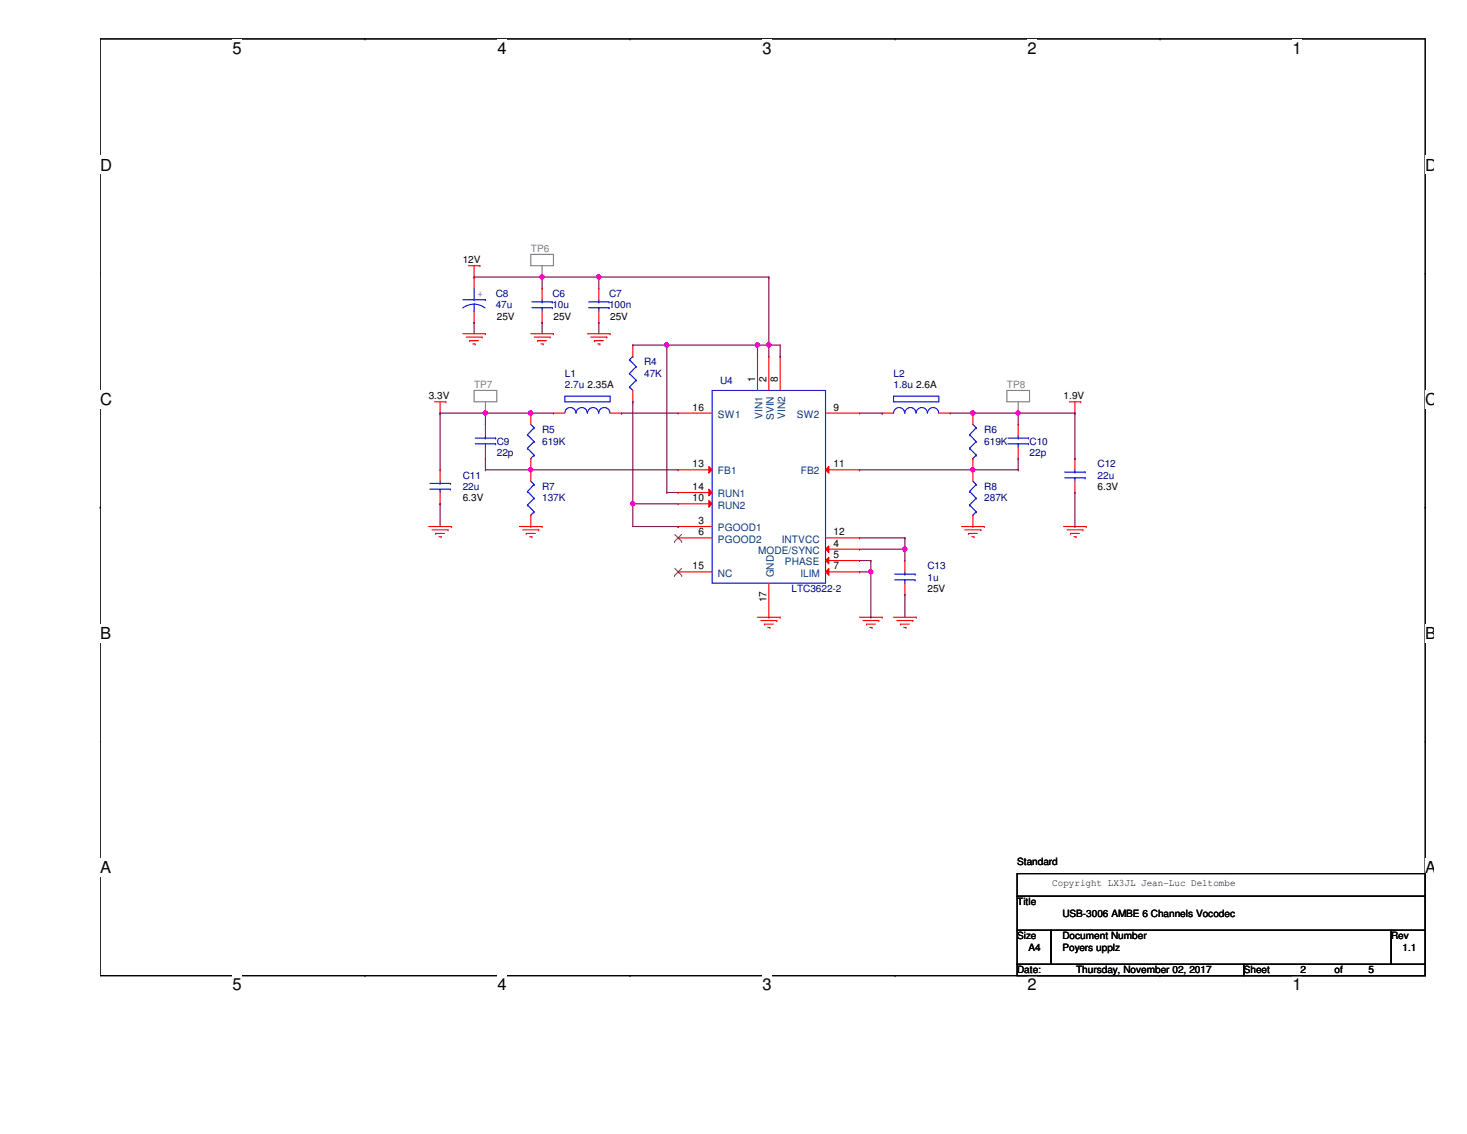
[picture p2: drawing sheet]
<svg xmlns="http://www.w3.org/2000/svg" width="279mm" height="216mm" viewBox="0 0 279 216" stroke-linecap="round" stroke-linejoin="round" font-family="sans-serif">
<path d="M19.1 7.4h252.3v178.4h-252.3z" fill="none" stroke="#000" stroke-width=".21"/>
<g fill="#fff">
<path d="M44.3 7.4h1.7v3.5h-1.7z"/>
<path d="M44.3 185.8h1.7v3.4h-1.7z"/>
</g>
<path d="M69.5 7.4h.1M69.5 185.8h.1" fill="none" stroke="#000" stroke-width=".21"/>
<g fill="#fff">
<path d="M94.7 7.4h1.8v3.5h-1.8z"/>
<path d="M94.7 185.8h1.8v3.4h-1.8z"/>
</g>
<path d="M120 7.4h.1M120 185.8h.1" fill="none" stroke="#000" stroke-width=".21"/>
<g fill="#fff">
<path d="M145.2 7.4h1.7v3.5h-1.7z"/>
<path d="M145.2 185.8h1.7v3.4h-1.7z"/>
</g>
<path d="M170.5 7.4h.1M170.5 185.8h.1" fill="none" stroke="#000" stroke-width=".21"/>
<g fill="#fff">
<path d="M195.7 7.4h1.7v3.5h-1.7z"/>
<path d="M195.7 185.8h1.7v3.4h-1.7z"/>
</g>
<path d="M220.9 7.4h.1M220.9 185.8h.1" fill="none" stroke="#000" stroke-width=".21"/>
<g fill="#fff">
<path d="M246.2 7.4h1.7v3.5h-1.7z"/>
<path d="M246.2 185.8h1.7v3.4h-1.7z"/>
<path d="M19.1 29.7h2.2v3.4h-2.2z"/>
<path d="M271.4 29.7h1.7v3.4h-1.7z"/>
<path d="M19.1 74.3h2.2v3.4h-2.2z"/>
<path d="M271.4 74.3h1.7v3.4h-1.7z"/>
</g>
<path d="M19.1 52h.1M271.4 52h.1" fill="none" stroke="#000" stroke-width=".21"/>
<g fill="#fff">
<path d="M19.1 118.8h2v3.5h-2z"/>
<path d="M271.4 118.8h1.7v3.5h-1.7z"/>
</g>
<path d="M19.1 96.6h.1M271.4 96.6h.1" fill="none" stroke="#000" stroke-width=".21"/>
<path d="M19.1 96.6h.1M271.4 96.6h.1" fill="none" stroke="#000" stroke-width=".19"/>
<g fill="#fff">
<path d="M19.1 163.4h2v3.5h-2z"/>
<path d="M271.4 163.4h1.7v3.5h-1.7z"/>
</g>
<path d="M19.1 141.1h.1M271.4 141.1h.1M193.7 166.3h77.7v4.3h-77.7zM193.7 170.6h77.7v6.5h-77.7zM193.7 177.1h6.5v6.5h-6.5zM200.2 177.1h64.8v6.5h-64.8zM265 177.1h6.4v6.5h-6.4zM193.7 183.6h43.2v2.2h-43.2zM236.9 183.6h34.5v2.2h-34.5z" fill="none" stroke="#000" stroke-width=".21"/>
<g fill="none" stroke="#f00" stroke-width=".21">
<path d="M89.2 50.6h2.2M90.3 52.7h.1M90.3 50.6v2.1M91.4 50.6h.1M82.8 76.5h2.1M83.8 78.7h.1M83.8 76.5v2.2M84.9 76.5h.1M88.1 63.5h4.4M88.8 64.2h3M89.5 64.9h.1M89.5 64.9h1.6"/>
<path d="M90.1 65.5h.4M90.5 65.5h.1M91.8 64.2h.1M92.5 63.5h.1M101.1 63.5h4.3M101.7 64.2h3.1M102.4 64.9h.1M102.4 64.9h1.7M103 65.5h.5M103.5 65.5h.1M104.8 64.2h.1M105.4 63.5h.1"/>
<path d="M111.9 63.5h4.3M112.5 64.2h3.1M113.2 64.9h.1M113.2 64.9h1.7M113.8 65.5h.5M114.3 65.5h.1M115.6 64.2h.1M116.2 63.5h.1M129.2 78.7h.1M129.2 78.7h6.4M144.3 67.9h.1M144.3 67.9v6.4"/>
<path d="M148.6 67.9h.1M148.6 67.9v6.4M157.2 78.7h6.5M163.7 78.7h.1M203.7 76.5h2.1M204.7 78.7h.1M204.7 76.5v2.2M205.8 76.5h.1M83.8 89.4h.1M83.8 95.9h.1M83.8 89.4v2.2M83.8 93.8v2.1"/>
<path d="M81.7 100.2h4.3M82.3 100.9h3M83 101.6h.1M83 101.6h1.7M83.6 102.2h.4M84 102.2h.1M85.3 100.9h.1M86 100.2h.1M98.9 100.2h4.4M99.6 100.9h3M100.2 101.6h.1M100.2 101.6h1.7"/>
<path d="M100.9 102.2h.4M101.3 102.2h.1M102.6 100.9h.1M103.3 100.2h.1M144.3 117.5h4.3M144.9 118.2h3.1M145.6 118.8h.1M145.6 118.8h1.7M146.2 119.5h.4M146.4 117.5h.1M146.4 111v6.5M146.6 119.5h.1"/>
<path d="M148 118.2h.1M148.6 117.5h.1M163.7 117.5h4.3M164.3 118.2h3.1M165 118.8h.1M165 118.8h1.7M165.7 119.5h.4M166.1 119.5h.1M167.4 118.2h.1M168 117.5h.1M170.2 117.5h4.3M170.8 118.2h3.1"/>
<path d="M171.5 118.8h.1M171.5 118.8h1.7M172.1 119.5h.5M172.6 119.5h.1M173.9 118.2h.1M174.5 117.5h.1M183.1 100.2h4.4M183.8 100.9h3M184.4 101.6h.1M184.4 101.6h1.7M185.1 102.2h.4M185.5 102.2h.1"/>
<path d="M186.8 100.9h.1M187.5 100.2h.1M202.6 100.2h4.3M203.2 100.9h3M203.9 101.6h.1M203.9 101.6h1.7M204.5 102.2h.4M204.9 102.2h.1M206.2 100.9h.1M206.9 100.2h.1"/>
</g>
<path d="M135.6 74.3h21.6v36.7h-21.6zM81.9 93.1h3.9M81.9 92h3.9M83.8 92h.1M83.8 93.1h.1M83.8 91.6v.4M83.8 93.1v.7M85.8 93.1h.1M85.8 92h.1" fill="none" stroke="#00f" stroke-width=".21"/>
<path d="M135 88.8l.6 .6-.6 .7z" fill="#f00"/>
<path d="M129.2 89.4h.1M129.2 89.4h6.4M135 88.8l.6 .6-.6 .7z" fill="none" stroke="#f00" stroke-width=".21"/>
<path d="M157.2 89.4l.7-.6v1.3z" fill="#f00"/>
<path d="M157.2 89.4l.7-.6v1.3zM157.2 89.4h6.5M163.7 89.4h.1M157.2 102.4h6.5M163.7 102.4h.1" fill="none" stroke="#f00" stroke-width=".21"/>
<path d="M135 93.1l.6 .7-.6 .6z" fill="#f00"/>
<path d="M129.2 93.8h.1M129.2 93.8h6.4M135 93.1l.6 .7-.6 .6z" fill="none" stroke="#f00" stroke-width=".21"/>
<path d="M135 95.3l.6 .6-.6 .7z" fill="#f00"/>
<path d="M146.4 67.9h.1M146.4 67.9v6.4M129.2 95.9h.1M129.2 95.9h6.4M135 95.3l.6 .6-.6 .7zM129.2 100.2h.1M129.2 102.4h.1M129.2 100.2h6.4M129.2 102.4h6.4" fill="none" stroke="#f00" stroke-width=".21"/>
<path d="M128.5 103.1h.1M128.5 101.8l1.3 1.3M129.8 101.8l-1.3 1.3M129.8 103.1h.1" fill="none" stroke="#804000" stroke-width=".19"/>
<path d="M157.2 106.7l.7-.6v1.3z" fill="#f00"/>
<path d="M157.2 106.7l.7-.6v1.3zM157.2 106.7h6.5M163.7 106.7h.1" fill="none" stroke="#f00" stroke-width=".21"/>
<path d="M157.2 104.6l.7-.7v1.3z" fill="#f00"/>
<path d="M157.2 104.6l.7-.7v1.3zM157.2 104.6h6.5M163.7 104.6h.1" fill="none" stroke="#f00" stroke-width=".21"/>
<path d="M157.2 108.9l.7-.7v1.3z" fill="#f00"/>
<g fill="none" stroke="#f00" stroke-width=".21">
<path d="M90.3 52.7h.1M90.3 52.7v2.2M90.3 59.2v2.2M103.3 54.9h.1M103.3 54.9v2.2M103.3 59.2v2.2M114 54.9h.1M114 54.9v2.2M114 59.2v2.2M90.3 61.4h.1M101.1 78.7h.1M101.1 78.7v2.1"/>
<path d="M103.3 61.4h.1M105.4 78.7h.1M105.4 78.7h2.2M114 61.4h.1M116.2 78.7h2.2M118.4 78.7h.1M120.5 76.5h.1M120.5 65.7h.1M120.5 65.7v2.2M120.5 74.3v2.2M168 78.7h.1M168 78.7h2.2"/>
<path d="M178.8 78.7h2.2M181 78.7h.1M185.3 78.7h.1M185.3 78.7v2.1M92.5 80.8h.1M92.5 87.3h.1M92.5 80.8v2.2M92.5 85.1v2.2M101.1 89.4h.1M101.1 87.3v4.3M101.1 98.1v2.1M185.3 89.4h.1"/>
<path d="M185.3 87.3v4.3M185.3 98.1v2.1M193.9 80.8h.1M193.9 87.3h.1M193.9 80.8v2.2M193.9 85.1v2.2M204.7 87.3h.1M204.7 93.8h.1M204.7 87.3v2.1M204.7 91.6v2.2M101.1 100.2h.1M129.2 108.9h.1"/>
<path d="M129.2 108.9h6.4M157.2 108.9l.7-.7v1.3zM157.2 108.9h6.5M163.7 108.9h.1M172.3 106.7h.1M172.3 113.2h.1M172.3 106.7v2.2M172.3 111v2.2M185.3 100.2h.1"/>
</g>
<path d="M128.5 109.6h.1M128.5 108.2l1.3 1.4M129.8 108.2l-1.3 1.4M129.8 109.6h.1" fill="none" stroke="#804000" stroke-width=".19"/>
<g fill="none" stroke="#00f" stroke-width=".21">
<path d="M88.1 57.1h4.4M90.3 59.2h.1M90.3 57.1h.1M90.3 57.9l.9 .1 1.2 .6M90.3 57.9l-.9 .1-1.3 .6M90.3 54.9v2.2M90.3 57.9v1.3M92.5 57.1h.1M101.3 58.6h3.9M101.3 57.5h3.9M103.3 57.5h.1M103.3 58.6h.1"/>
<path d="M103.3 57.1v.4M103.3 58.6v.6M105.2 58.6h.1M105.2 57.5h.1M112.1 58.6h3.9M112.1 57.5h3.9M114 57.5h.1M114 58.6h.1M114 57.1v.4M114 58.6v.6M116 58.6h.1M116 57.5h.1"/>
<path d="M107.6 75.4h8.6v1.1h-8.6zM107.6 78.7a1.06 1.06 0 0 1 1-1.1 1.06 1.06 0 0 1 1.1 1.1M109.7 78.7a1.06 1.06 0 0 1 1.1-1.1 1.06 1.06 0 0 1 1 1.1M111.9 78.7a1.06 1.06 0 0 1 1-1.1 1.06 1.06 0 0 1 1.1 1.1M114 78.7a1.06 1.06 0 0 1 1.1-1.1 1.06 1.06 0 0 1 1.1 1.1M119.9 73.7h.1M119.9 71.1h.1M119.9 68.5h.1M119.9 73.7l.6 .6M119.9 71.1l1.3 1.3M119.9 68.5l1.3 1.3M120.5 67.9h.1"/>
<path d="M120.5 67.9l-.6 .6M121.2 72.4h.1M121.2 69.8h.1M121.2 72.4l-1.3 1.3M121.2 69.8l-1.3 1.3M170.2 75.4h8.6v1.1h-8.6zM170.2 78.7a1.06 1.06 0 0 1 1-1.1 1.06 1.06 0 0 1 1.1 1.1 1.08 1.08 0 0 1 1.1-1.1 1.08 1.08 0 0 1 1.1 1.1M174.5 78.7a1.06 1.06 0 0 1 1.1-1.1 1.06 1.06 0 0 1 1 1.1M176.7 78.7a1.06 1.06 0 0 1 1-1.1 1.06 1.06 0 0 1 1.1 1.1M90.5 84.5h3.9M90.5 83.4h3.9M92.5 83.4h.1"/>
<path d="M92.5 84.5h.1M92.5 83v.4M92.5 84.5v.6M94.4 84.5h.1M94.4 83.4h.1M100.5 93.6h.1M100.5 96.1h.1M100.5 82.8h.1M100.5 85.3h.1M100.5 93.6l1.2 1.3M100.5 96.1l1.2 1.4M100.5 82.8l1.2 1.3"/>
<path d="M100.5 85.3l1.2 1.4M101.1 98.1h.1M101.1 87.3h.1M101.1 91.6l.6 .6M101.1 80.8l.6 .6M101.7 92.2h.1M101.7 94.9h.1M101.7 97.5h.1M101.7 81.4h.1M101.7 84.1h.1M101.7 86.7h.1M101.7 92.2l-1.2 1.4"/>
<path d="M101.7 94.9l-1.2 1.2M101.7 97.5l-.6 .6M101.7 81.4l-1.2 1.4M101.7 84.1l-1.2 1.2M101.7 86.7l-.6 .6M184.7 93.6h.1M184.7 96.1h.1M184.7 82.8h.1M184.7 85.3h.1M184.7 93.6l1.2 1.3M184.7 96.1l1.2 1.4M184.7 82.8l1.2 1.3"/>
<path d="M184.7 85.3l1.2 1.4M185.3 98.1h.1M185.3 87.3h.1M185.3 91.6l.6 .6M185.3 80.8l.6 .6M185.9 92.2h.1M185.9 94.9h.1M185.9 97.5h.1M185.9 81.4h.1M185.9 84.1h.1M185.9 86.7h.1M185.9 92.2l-1.2 1.4"/>
<path d="M185.9 94.9l-1.2 1.2M185.9 97.5l-.6 .6M185.9 81.4l-1.2 1.4M185.9 84.1l-1.2 1.2M185.9 86.7l-.6 .6M192 84.5h3.9M192 83.4h3.9M193.9 83.4h.1M193.9 84.5h.1M193.9 83v.4M193.9 84.5v.6M195.9 84.5h.1"/>
<path d="M195.9 83.4h.1M202.8 91h3.9M202.8 89.9h3.9M204.7 89.9h.1M204.7 91h.1M204.7 89.4v.5M204.7 91v.6M206.7 91h.1M206.7 89.9h.1M170.4 110.4h3.9M170.4 109.3h3.9M172.3 109.3h.1"/>
<path d="M172.3 110.4h.1M172.3 108.9v.4M172.3 110.4v.6M174.3 110.4h.1M174.3 109.3h.1"/>
</g>
<path d="M101.1 48.4h4.3v2.2h-4.3zM103.3 52.7h.1M103.3 50.6v2.1M90.3 74.3h4.3v2.2h-4.3zM92.5 78.7h.1M92.5 76.5v2.2M191.8 74.3h4.3v2.2h-4.3zM193.9 78.7h.1M193.9 76.5v2.2" fill="none" stroke="#808080" stroke-width=".21"/>
<path d="M90.3 52.7h.1M90.3 52.7h13M146.4 52.7h.1M146.4 52.7v13M90.3 61.4h.1M90.3 61.4v2.1M144.3 65.7h.1M144.3 65.7v2.2M144.3 65.7h2.1M146.4 65.7h.1" fill="none" stroke="#800040" stroke-width=".21"/>
<circle cx="144.2" cy="65.7" r=".4" fill="#f0f"/>
<circle cx="144.2" cy="65.7" r=".4" fill="none" stroke="#f0f" stroke-width=".21"/>
<circle cx="146.4" cy="65.7" r=".4" fill="#f0f"/>
<circle cx="146.4" cy="65.7" r=".4" fill="none" stroke="#f0f" stroke-width=".21"/>
<path d="M114 52.7h.1M114 52.7v2.2M114 52.7h32.4M146.4 52.7h.1M146.4 65.7h.1M146.4 65.7h2.2M146.4 65.7v2.2" fill="none" stroke="#800040" stroke-width=".21"/>
<circle cx="114" cy="52.7" r=".4" fill="#f0f"/>
<circle cx="114" cy="52.7" r=".4" fill="none" stroke="#f0f" stroke-width=".21"/>
<path d="M103.3 52.7h.1M103.3 52.7v2.2M103.3 52.7h10.7" fill="none" stroke="#800040" stroke-width=".21"/>
<circle cx="103.2" cy="52.7" r=".4" fill="#f0f"/>
<circle cx="103.2" cy="52.7" r=".4" fill="none" stroke="#f0f" stroke-width=".21"/>
<path d="M103.3 61.4h.1M103.3 61.4v2.1M114 61.4h.1M114 61.4v2.1M148.6 67.9h.1M148.6 65.7v2.2M163.7 78.7h4.3M168 78.7h.1M181 78.7h12.9M185.3 78.7h.1M193.9 78.7h.1" fill="none" stroke="#800040" stroke-width=".21"/>
<circle cx="185.3" cy="78.6" r=".4" fill="#f0f"/>
<circle cx="185.3" cy="78.6" r=".4" fill="none" stroke="#f0f" stroke-width=".21"/>
<path d="M193.9 78.7h.1M193.9 78.7v2.1M204.7 78.7v8.6M204.7 87.3h.1" fill="none" stroke="#800040" stroke-width=".21"/>
<circle cx="193.9" cy="78.6" r=".4" fill="#f0f"/>
<circle cx="193.9" cy="78.6" r=".4" fill="none" stroke="#f0f" stroke-width=".21"/>
<path d="M193.9 78.7h10.8M204.7 78.7h.1M163.7 89.4h21.6M185.3 89.4h.1" fill="none" stroke="#800040" stroke-width=".21"/>
<circle cx="185.3" cy="89.4" r=".4" fill="#f0f"/>
<circle cx="185.3" cy="89.4" r=".4" fill="none" stroke="#f0f" stroke-width=".21"/>
<path d="M92.5 78.7h.1M92.5 78.7v2.1M92.5 78.7h8.6M185.3 89.4h8.6M193.9 89.4h.1M193.9 87.3h.1M193.9 87.3v2.1M204.7 93.8v6.4M204.7 100.2h.1" fill="none" stroke="#800040" stroke-width=".21"/>
<circle cx="101.1" cy="78.6" r=".4" fill="#f0f"/>
<circle cx="101.1" cy="78.6" r=".4" fill="none" stroke="#f0f" stroke-width=".21"/>
<path d="M101.1 78.7h.1M101.1 78.7h4.3M118.4 78.7h.1M118.4 78.7h10.8M92.5 87.3h.1M92.5 89.4h.1M92.5 87.3v2.1M92.5 89.4h36.7M101.1 89.4h.1" fill="none" stroke="#800040" stroke-width=".21"/>
<circle cx="101.1" cy="89.4" r=".4" fill="#f0f"/>
<circle cx="101.1" cy="89.4" r=".4" fill="none" stroke="#f0f" stroke-width=".21"/>
<path d="M83.8 78.7h.1M83.8 78.7v10.7M83.8 78.7h8.7M83.8 95.9h.1M83.8 95.9v4.3" fill="none" stroke="#800040" stroke-width=".21"/>
<circle cx="92.4" cy="78.6" r=".4" fill="#f0f"/>
<circle cx="92.4" cy="78.6" r=".4" fill="none" stroke="#f0f" stroke-width=".21"/>
<path d="M163.7 102.4h8.6M163.7 104.6h8.6M172.3 113.2h.1M172.3 102.4h.1M172.3 104.6h.1M172.3 102.4v4.3M172.3 113.2v4.3" fill="none" stroke="#800040" stroke-width=".21"/>
<circle cx="172.3" cy="104.5" r=".4" fill="#f0f"/>
<circle cx="172.3" cy="104.5" r=".4" fill="none" stroke="#f0f" stroke-width=".21"/>
<path d="M127 65.7h.1M127 65.7v28.1M127 93.8h.1M127 93.8h2.2" fill="none" stroke="#800040" stroke-width=".21"/>
<circle cx="127" cy="65.7" r=".4" fill="#f0f"/>
<circle cx="127" cy="65.7" r=".4" fill="none" stroke="#f0f" stroke-width=".21"/>
<path d="M127 65.7h17.3M144.3 65.7h.1M163.7 106.7h2.2M163.7 108.9h2.2M165.9 106.7h.1M165.9 108.9h.1M165.9 117.5h.1M165.9 106.7v10.8" fill="none" stroke="#800040" stroke-width=".21"/>
<circle cx="165.8" cy="108.9" r=".4" fill="#f0f"/>
<circle cx="165.8" cy="108.9" r=".4" fill="none" stroke="#f0f" stroke-width=".21"/>
<path d="M120.5 65.7h.1M120.5 76.5h.1M120.5 65.7h6.5M120.5 76.5v23.7M120.5 95.9h.1" fill="none" stroke="#800040" stroke-width=".21"/>
<circle cx="120.5" cy="95.9" r=".4" fill="#f0f"/>
<circle cx="120.5" cy="95.9" r=".4" fill="none" stroke="#f0f" stroke-width=".21"/>
<path d="M120.5 95.9h.1M120.5 95.9h8.7M120.5 100.2h8.7M129.2 100.2h.1" fill="none" stroke="#800040" stroke-width=".21"/>
<circle cx="144.2" cy="65.7" r=".4" fill="#f0f"/>
<circle cx="144.2" cy="65.7" r=".4" fill="none" stroke="#f0f" stroke-width=".21"/>
<circle cx="146.4" cy="65.7" r=".4" fill="#f0f"/>
<circle cx="146.4" cy="65.7" r=".4" fill="none" stroke="#f0f" stroke-width=".21"/>
<circle cx="114" cy="52.7" r=".4" fill="#f0f"/>
<circle cx="114" cy="52.7" r=".4" fill="none" stroke="#f0f" stroke-width=".21"/>
<circle cx="103.2" cy="52.7" r=".4" fill="#f0f"/>
<circle cx="103.2" cy="52.7" r=".4" fill="none" stroke="#f0f" stroke-width=".21"/>
<circle cx="185.3" cy="78.6" r=".4" fill="#f0f"/>
<circle cx="185.3" cy="78.6" r=".4" fill="none" stroke="#f0f" stroke-width=".21"/>
<circle cx="193.9" cy="78.6" r=".4" fill="#f0f"/>
<circle cx="193.9" cy="78.6" r=".4" fill="none" stroke="#f0f" stroke-width=".21"/>
<circle cx="185.3" cy="89.4" r=".4" fill="#f0f"/>
<circle cx="185.3" cy="89.4" r=".4" fill="none" stroke="#f0f" stroke-width=".21"/>
<circle cx="101.1" cy="78.6" r=".4" fill="#f0f"/>
<circle cx="101.1" cy="78.6" r=".4" fill="none" stroke="#f0f" stroke-width=".21"/>
<circle cx="101.1" cy="89.4" r=".4" fill="#f0f"/>
<circle cx="101.1" cy="89.4" r=".4" fill="none" stroke="#f0f" stroke-width=".21"/>
<circle cx="92.4" cy="78.6" r=".4" fill="#f0f"/>
<circle cx="92.4" cy="78.6" r=".4" fill="none" stroke="#f0f" stroke-width=".21"/>
<circle cx="172.3" cy="104.5" r=".4" fill="#f0f"/>
<circle cx="172.3" cy="104.5" r=".4" fill="none" stroke="#f0f" stroke-width=".21"/>
<circle cx="127" cy="65.7" r=".4" fill="#f0f"/>
<circle cx="127" cy="65.7" r=".4" fill="none" stroke="#f0f" stroke-width=".21"/>
<circle cx="165.8" cy="108.9" r=".4" fill="#f0f"/>
<circle cx="165.8" cy="108.9" r=".4" fill="none" stroke="#f0f" stroke-width=".21"/>
<circle cx="120.5" cy="95.9" r=".4" fill="#f0f"/>
<circle cx="120.5" cy="95.9" r=".4" fill="none" stroke="#f0f" stroke-width=".21"/>
<g font-size="3.1">
<text x="44.3" y="10.2">5</text>
<text x="94.7" y="10.2">4</text>
<text x="145.2" y="10.2">3</text>
<text x="195.7" y="10.2">2</text>
<text x="246.2" y="10.2">1</text>
<text x="19" y="32.5">D</text>
<text x="271.4" y="32.5">D</text>
<text x="19" y="77">C</text>
<text x="271.4" y="77">C</text>
<text x="19" y="121.6">B</text>
<text x="271.4" y="121.6">B</text>
<text x="19" y="166.2">A</text>
<text x="271.4" y="166.2">A</text>
<text x="44.3" y="188.6">5</text>
<text x="94.7" y="188.6">4</text>
<text x="145.2" y="188.6">3</text>
<text x="195.7" y="188.6">2</text>
<text x="246.2" y="188.6">1</text>
</g>
<g font-size="1.9" fill="#808080">
<text x="101.1" y="48">TP6</text>
<text x="90.3" y="73.9">TP7</text>
<text x="191.8" y="73.9">TP8</text>
</g>
<g font-size="1.9">
<text x="88.1" y="50.1">12V</text>
<text x="94.6" y="60.9">25V</text>
<text x="105.4" y="60.9">25V</text>
<text x="116.2" y="60.9">25V</text>
<text x="81.7" y="76">3.3V</text>
<text x="143.8" y="72.8" transform="rotate(-90 143.8 72.8)">1</text>
<text x="146" y="72.8" transform="rotate(-90 146 72.8)">2</text>
<text x="148.1" y="72.8" transform="rotate(-90 148.1 72.8)">8</text>
<text x="202.6" y="76">1.9V</text>
<text x="131.9" y="78.2">16</text>
<text x="158.7" y="78.2">9</text>
<text x="131.9" y="89">13</text>
<text x="158.7" y="89">11</text>
<text x="88.1" y="95.5">6.3V</text>
<text x="131.9" y="93.3">14</text>
<text x="131.9" y="95.5">10</text>
<text x="209" y="93.3">6.3V</text>
<text x="133" y="99.8">3</text>
<text x="133" y="101.9">6</text>
<text x="158.7" y="101.9">12</text>
<text x="158.7" y="106.3">5</text>
<text x="158.7" y="104.1">4</text>
<text x="131.9" y="108.4">15</text>
<text x="158.7" y="108.4">7</text>
<text x="176.7" y="112.7">25V</text>
<text x="146" y="114.7" transform="rotate(-90 146 114.7)">17</text>
<text x="193.7" y="164.8">Standard</text>
<text x="193.7" y="172.3">Title</text>
<text x="200.4" y="168.7">Copyright LX3JL Jean-Luc Deltombe</text>
<text x="193.7" y="178.8">Size</text>
<text x="202.4" y="174.5">USB-3006 AMBE 6 Channels Vocodec</text>
<text x="202.4" y="178.8">Document Number</text>
<text x="265" y="178.8">Rev</text>
<text x="193.7" y="185.3">Date:</text>
<text x="195.9" y="181">A4</text>
<text x="202.4" y="181">Poyers upplz</text>
<text x="204.9" y="185.3">Thursday, November 02, 2017</text>
<text x="236.9" y="185.3">Sheet</text>
<text x="247.7" y="185.3">2</text>
<text x="254.2" y="185.3">of</text>
<text x="260.6" y="185.3">5</text>
<text x="267.1" y="181">1.1</text>
</g>
<text font-size="1.9" fill="#00f" x="90.9" y="56.6">+</text>
<g font-size="1.9" fill="#000080">
<text x="94.4" y="56.6">C8</text>
<text x="94.4" y="58.5">47u</text>
<text x="105.2" y="56.6">C6</text>
<text x="105.2" y="58.5">10u</text>
<text x="116" y="56.6">C7</text>
<text x="116" y="58.5">100n</text>
<text x="107.6" y="71.7">L1</text>
<text x="122.7" y="69.6">R4</text>
<text x="122.7" y="71.7">47K</text>
<text x="170.2" y="71.7">L2</text>
<text x="107.6" y="73.9">2.7u 2.35A</text>
<text x="137.2" y="73">U4</text>
<text x="170.2" y="73.9">1.8u 2.6A</text>
<text x="103.3" y="82.5">R5</text>
<text x="187.5" y="82.5">R6</text>
<text x="94.6" y="84.7">C9</text>
<text x="94.6" y="86.8">22p</text>
<text x="103.3" y="84.7">619K</text>
<text x="187.5" y="84.7">619K</text>
<text x="196.1" y="84.7">C10</text>
<text x="196.1" y="86.8">22p</text>
<text x="209" y="89">C12</text>
<text x="88.1" y="91.1">C11</text>
<text x="88.1" y="93.3">22u</text>
<text x="103.3" y="93.3">R7</text>
<text x="103.3" y="95.5">137K</text>
<text x="187.5" y="93.3">R8</text>
<text x="187.5" y="95.5">287K</text>
<text x="209" y="91.1">22u</text>
<text x="150.7" y="112.7">LTC3622-2</text>
<text x="176.7" y="108.4">C13</text>
<text x="176.7" y="110.6">1u</text>
</g>
<g font-size="1.9" fill="#004080">
<text x="136.7" y="79.5">SW1</text>
<text x="145.2" y="79.7" transform="rotate(-90 145.2 79.7)">VIN1</text>
<text x="147.4" y="79.9" transform="rotate(-90 147.4 79.9)">SVIN</text>
<text x="149.5" y="79.7" transform="rotate(-90 149.5 79.7)">VIN2</text>
<text x="151.8" y="79.5">SW2</text>
<text x="136.7" y="90.3">FB1</text>
<text x="136.7" y="94.7">RUN1</text>
<text x="152.5" y="90.3">FB2</text>
<text x="136.7" y="96.8">RUN2</text>
<text x="136.7" y="101.1">PGOOD1</text>
<text x="136.7" y="103.3">PGOOD2</text>
<text x="144.4" y="105.5">MODE/SYNC</text>
<text x="148.9" y="103.3">INTVCC</text>
<text x="149.5" y="107.6">PHASE</text>
<text x="136.7" y="109.8">NC</text>
<text x="147.4" y="109.9" transform="rotate(-90 147.4 109.9)">GND</text>
<text x="152.4" y="109.8">ILIM</text>
</g>
</svg>
